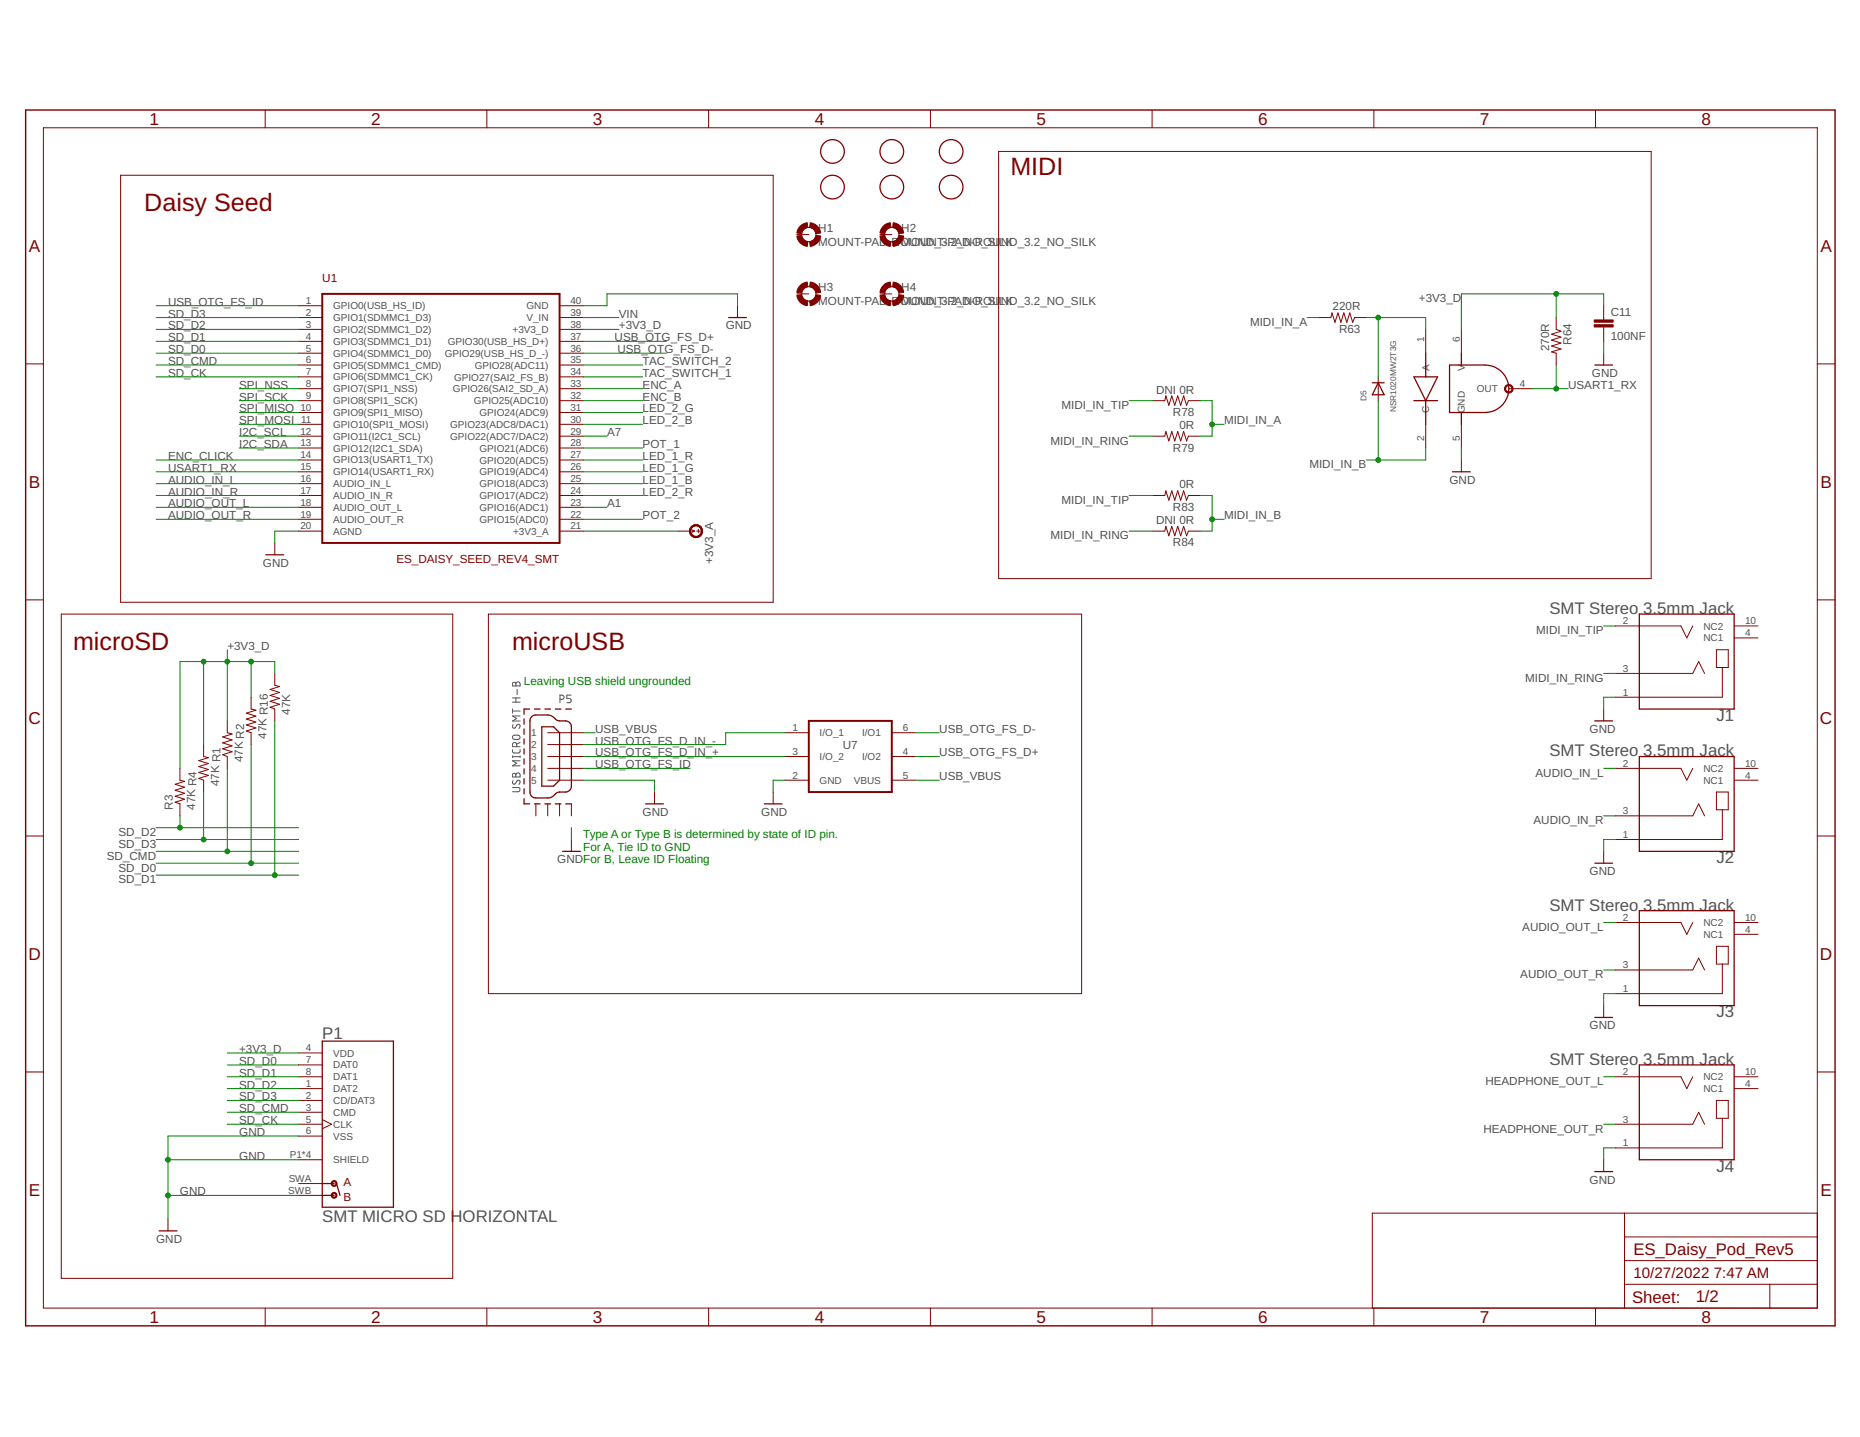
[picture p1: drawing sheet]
<svg xmlns="http://www.w3.org/2000/svg" width="279mm" height="216mm" viewBox="0 0 279 216" stroke-linecap="round" stroke-linejoin="round" font-family="sans-serif">
<g fill="none" stroke="#505050" stroke-width=".15">
<path d="M77 118.3h.8a.32 .32 0 0 1 .3 .3 .32 .32 0 0 1-.3 .4h-.8M77 112.6v.4l.2 .1h.8l.1-.5M77 106.5v.6M77 113.6v.2M77 113.7h1.1M77 106.8h1.1M77 105.5h1.1M77 104.9h1.1M77 110.6a.86 .86 0 0 1 1.1 0v.1a.28 .28 0 0 1-.3 .4h-.5a.31 .31 0 0 1-.3-.2 .31 .31 0 0 1 0-.3zM77.1 117.3l-.1 .4 .2 .1h.2l.2-.5a.29 .29 0 0 1 .5 0 .29 .29 0 0 1-.1 .5v.1M77.1 116.2h.2l.2 .2v-.1a.33 .33 0 0 1 .4-.2 .33 .33 0 0 1 .2 .3v.3h-1.1zM77.1 108.9l-.1 .4 .2 .1 .2-.1 .2-.4a.28 .28 0 0 1 .5 0 .28 .28 0 0 1-.1 .4v.2"/>
<path d="M77.1 102.6l.2-.1 .2 .2v-.1a.33 .33 0 0 1 .4-.2 .33 .33 0 0 1 .2 .3v.4h-1.1zM77.5 102.7v.4M77.5 104.9v.6M77.5 116.4v.3M77.6 112.2v-.3a.32 .32 0 0 0-.3-.4 .32 .32 0 0 0-.3 .4v.3h1.1M77.7 103.6v.8M78.1 113.6v.2M78.1 114.3h-1.1l.6 .4-.6 .4h1.1M78.1 111.5l-.5 .3M78.1 107.6h-1.1l.6 .3-.6 .4h1.1M84.1 105.1h.3a.32 .32 0 0 0 .3-.3 .32 .32 0 0 0-.3-.4h-.3v1.2M85.8 104.4h-.6v.5h.3a.32 .32 0 0 1 .3 .4 .32 .32 0 0 1-.3 .3h-.3"/>
</g>
<g fill="none" stroke="#800000" stroke-width=".15">
<path d="M6.5 19.2h266.5v177.3h-266.5zM39.8 16.5v2.7M73.1 16.5v2.7M106.4 16.5v2.7M139.8 16.5v2.7M173.1 16.5v2.7M206.4 16.5v2.7M239.7 16.5v2.7M18.1 26.3h98v64.2h-98zM119.7 35.2h1.8M132.2 35.2h1.8M150 22.8h98v64.1h-98z"/>
<path d="M3.9 54.7h2.6M44.9 45.9h3.5M44.9 47.7h3.5M44.9 49.5h3.5M44.9 51.3h3.5M44.9 53.1h3.5M44.9 54.8h3.5M44.9 56.6h3.5M44.9 58.4h3.5M84.1 45.9h3.5M84.1 47.7h3.5M84.1 49.5h3.5"/>
<path d="M84.1 51.3h3.5M84.1 53.1h3.5M84.1 54.8h3.5M84.1 56.6h3.5M84.1 58.4h3.5M110.8 45.9v1.8M119.7 44.2h1.8M132.2 44.2h1.8M198.1 47.7h1.8l.2-.7 .4 1.4 .5-1.4 .4 1.4 .5-1.4 .4 1.4 .5-1.4 .4 1.4 .3-.7h1.8M207 56.6v3.6M214.2 49.5v3.6M219.5 49.5v3.6"/>
<path d="M226.7 58.4h3.5M233.8 47.7v1.8l.7 .3-1.4 .4 1.4 .5-1.4 .4 1.4 .4-1.4 .5 1.4 .4-1.4 .5 .7 .2v1.7M240.9 45.9v2.2M240.9 49.1v2.2M240.9 53.1v1.7M273 54.7h2.7M44.9 60.2h3.5M44.9 62h3.5M44.9 63.8h3.5M44.9 65.5h3.5M44.9 67.3h3.5M44.9 69.1h3.5"/>
<path d="M44.9 70.9h3.5M44.9 72.7h3.5M44.9 74.4h3.5M44.9 76.2h3.5M44.9 78h3.5M44.9 79.8h3.5M84.1 60.2h3.5M84.1 62h3.5M84.1 63.8h3.5M84.1 65.5h3.5M84.1 67.3h3.5M84.1 69.1h3.5"/>
<path d="M84.1 70.9h3.5M84.1 72.7h3.5M84.1 74.4h3.5M84.1 76.2h3.5M84.1 78h3.5M84.1 79.8h3.5M101.9 79.8h1.8M103.9 79.6l.5 .2-.5 .2M104.1 79.7v.2M104.6 79.8h.6M104.9 79.5v.6M173.2 60.2h1.8l.1-.7 .5 1.4 .4-1.4 .5 1.4 .4-1.4 .5 1.4 .4-1.4 .4 1.4 .3-.7h1.8"/>
<path d="M173.2 65.5h1.8l.1-.7 .5 1.5 .4-1.5 .5 1.5 .4-1.5 .5 1.5 .4-1.5 .4 1.5 .3-.8h1.8M173.2 74.4h1.8l.1-.7 .5 1.5 .4-1.5 .5 1.5 .4-1.5 .5 1.5 .4-1.5 .4 1.5 .3-.8h1.8M173.2 79.8h1.8l.1-.7 .5 1.4 .4-1.4 .5 1.4 .4-1.4 .5 1.4 .4-1.4 .4 1.4 .3-.7h1.8M214.2 63.8v3.5M219.5 63.8v3.5M219.5 69.1v1.8M3.9 90.1h2.6M9.2 92.3h58.8v99.8h-58.8zM41.3 81.6v1.8M73.4 92.3h89.1v57h-89.1zM242.7 94h9.8l.9 1.8 .9-1.8M257.8 97.6h1.8v2.7h-1.8z"/>
<path d="M260.5 94h3.6M260.5 95.8h3.6M273 90.1h2.7M27 115.4v1.8l.7 .2-1.4 .4 1.4 .5-1.4 .4 1.4 .5-1.4 .4 1.4 .5-1.4 .4 .7 .3v1.8M30.6 111.9v1.8l.7 .1-1.4 .5 1.4 .4-1.4 .5 1.4 .4-1.4 .5 1.4 .4-1.4 .4 .7 .3v1.8M34.1 108.3v1.8l.8 .2-1.5 .4 1.5 .5-1.5 .4 1.5 .5-1.5 .4 1.5 .4-1.5 .5 .7 .3v1.7M37.7 104.8v1.7l.7 .2-1.4 .4 1.4 .5-1.4 .4 1.4 .5-1.4 .4 1.4 .5-1.4 .4 .7 .3v1.8M41.3 101.2v1.8l.7 .1-1.4 .5 1.4 .4-1.4 .5 1.4 .4-1.4 .5 1.4 .4-1.4 .5 .7 .2v1.8M82.3 110.1h5.3M82.3 111.9h5.3M82.3 113.7h5.3M82.3 115.4h5.3"/>
<path d="M82.3 117.2h5.3M98.3 119v1.8M116.1 119v1.8M117.9 110.1h3.6M117.9 113.7h3.6M117.9 117.2h3.6M134 110.1h3.5M134 113.7h3.5M134 117.2h3.5M240.9 106.5v1.8M242.7 115.4h9.8l.9 1.8 .9-1.8M242.7 101.2h11.6l.9-1.8 .9 1.8"/>
<path d="M257.8 119h1.8v2.7h-1.8zM258.7 100.3v4.5h-16M260.5 115.4h3.6M260.5 117.2h3.6M3.9 125.6h2.6M80.5 120.8v1.8M82.3 120.8v1.8M84.1 120.8v1.8M85.8 120.8v1.8M85.8 126.1v1.8M240.9 127.9v1.8M242.7 122.6h11.6l.9-1.8 .9 1.8"/>
<path d="M242.7 138.6h9.8l.9 1.8 .9-1.8M258.7 121.7v4.4h-16M260.5 138.6h3.6M273 125.6h2.7M44.9 160h3.5M44.9 158.2h3.5M240.9 151.1v1.8M242.7 145.7h11.6l.9-1.7 .9 1.7M257.8 142.2h1.8v2.6h-1.8zM258.7 144.8v4.5h-16M260.5 140.4h3.6M3.9 161.1h2.6"/>
<path d="M44.9 165.3h3.5M44.9 161.8h3.5M44.9 168.9h3.5M44.9 163.6h3.5M44.9 167.1h3.5M44.9 170.7h3.5M44.9 177.8h3.5M44.9 179.6h3.5M44.9 174.2h3.5M48.4 168.2l1.4 .7-1.4 .7M240.9 174.2v1.8M242.7 161.8h9.8l.9 1.8 .9-1.8"/>
<path d="M242.7 168.9h11.6l.9-1.8 .9 1.8M257.8 165.3h1.8v2.7h-1.8zM258.7 168v4.5h-16M260.5 161.8h3.6M260.5 163.6h3.6M273 161.1h2.7M25.2 183.2v1.7M39.8 196.5v2.7M73.1 196.5v2.7M106.4 196.5v2.7M139.8 196.5v2.7M173.1 196.5v2.7"/>
<path d="M206.4 196.5v2.7M239.7 196.5v2.7M244 193h29M244 182.3v14.2M244 189.4h29M244 185.8h29M265.9 193v3.5M273 182.3h-66.9v14.2"/>
<circle cx="121.5" cy="35.2" r="1.08"/>
<circle cx="134" cy="35.2" r="1.08"/>
<circle cx="121.5" cy="44.2" r="1.08"/>
<circle cx="134" cy="44.2" r="1.08"/>
</g>
<path d="M3.9 16.5h271.8v182.7h-271.8z" fill="none" stroke="#800000" stroke-width=".21"/>
<g fill="none" stroke="#800000" stroke-width=".19">
<path d="M109.5 47.7h2.6M206.1 57.5h1.8M207 57.5l.9 1.8h-1.8zM212.4 56.6h3.5l-1.7 3.6zM214.2 53.1v3.5M217.7 54.8h5.4a3.6 3.6 0 0 1 3.6 3.6 3.6 3.6 0 0 1-3.6 3.6h-5.4zM219.5 53.1v1.7M239.6 54.8h2.6M212.4 60.2h3.5M214.2 60.2v3.6M218.2 70.9h2.7M219.5 62v1.8"/>
<path d="M39.9 83.4h2.7M246.3 92.3h14.2v14.2h-14.2zM78.7 120v.8h.9M78.7 108v.8M78.7 109.5v.8M78.7 111v.8M78.7 112.5v.8M78.7 114v.8M78.7 115.5v.8M78.7 117v.8M78.7 118.5v.8M79.6 106.5h-.9v.8"/>
<path d="M79.9 107.7l.4-.3h2a2.23 2.23 0 0 1 1.4 .8l.4 .1a1.59 1.59 0 0 1 1.5 .3l.2 .6v8.9a.87 .87 0 0 1-.9 .9 1.72 1.72 0 0 0-1.4 .2l-.1 .2a1.3 1.3 0 0 1-1.1 .5h-1.8a.87 .87 0 0 1-.9-.9v-10.7zM80.3 106.5h.8M81.4 109.2h1.8l.9 .9v7.1l-.9 .9h-1.8zM81.9 106.5h.8M83.4 106.5h.9M85 106.5h.8M239.6 108.3h2.6M246.3 113.7h14.2v14.2h-14.2zM80.3 120.8h.8M81.9 120.8h.8M83.4 120.8h.9M84.5 127.9h2.7"/>
<path d="M85 120.8h.8M97 120.8h2.7M114.8 120.8h2.7M239.6 129.7h2.6M246.3 136.8h14.2v14.3h-14.2zM48.4 156.4h10.7v25h-10.7zM239.6 152.9h2.6M246.3 160h14.2v14.2h-14.2zM48.4 177.8h1.8M48.4 179.6h1.8M50.5 177.8l.6 1.8M239.6 176h2.6"/>
<path d="M23.9 184.9h2.7"/>
<circle cx="125.1" cy="28.1" r="1.78"/>
<circle cx="125.1" cy="22.8" r="1.78"/>
<circle cx="134" cy="22.8" r="1.78"/>
<circle cx="134" cy="28.1" r="1.78"/>
<circle cx="142.9" cy="22.8" r="1.78"/>
<circle cx="142.9" cy="28.1" r="1.78"/>
</g>
<path d="M48.4 44.2h35.7v37.4h-35.7zM121.5 108.3h12.5v10.7h-12.5z" fill="none" stroke="#800000" stroke-width=".3"/>
<g fill="#800000" stroke="#800000" stroke-width=".15">
<path d="M226.2 58a.65 .65 0 0 1 1 .1 .65 .65 0 0 1-.4 .9 .65 .65 0 0 1-.8-.6h.2a.48 .48 0 0 1 .6-.5 .48 .48 0 0 1 .2 .8 .48 .48 0 0 1-.8-.1v-.2h-.2z" fill-rule="evenodd"/>
<path d="M49.9 177.5a.45 .45 0 0 1 .7 .1 .45 .45 0 0 1-.3 .6 .45 .45 0 0 1-.6-.4h.2a.27 .27 0 0 1 .4-.2 .27 .27 0 0 1 .1 .4 .27 .27 0 0 1-.4-.1l-.1-.1h-.2z" fill-rule="evenodd"/>
<path d="M49.9 179.2a.45 .45 0 0 1 .7 .2 .45 .45 0 0 1-.3 .6 .45 .45 0 0 1-.6-.4h.2a.27 .27 0 0 1 .4-.2 .27 .27 0 0 1 .1 .4 .27 .27 0 0 1-.4-.1l-.1-.1h-.2z" fill-rule="evenodd"/>
<path d="M121.7 33.5a1.78 1.78 0 0 1 1.6 1.5l-.7 .1a1.09 1.09 0 0 0-1-.9z" fill-rule="evenodd"/>
<path d="M120.2 34l.6-.4 .5-.1v.7a1.04 1.04 0 0 0-.9 .9l-.7-.1 .1-.5z" fill-rule="evenodd"/>
<path d="M119.7 35.5l.7-.1a1.09 1.09 0 0 0 .9 .9v.7a1.77 1.77 0 0 1-1.6-1.5z" fill-rule="evenodd"/>
<path d="M122.6 35.4l.7 .1a1.77 1.77 0 0 1-1.6 1.5l-.1-.7a1.11 1.11 0 0 0 1-.9z" fill-rule="evenodd"/>
<path d="M134.2 33.5a1.78 1.78 0 0 1 1.5 1.5l-.7 .1a1.15 1.15 0 0 0-.9-.9z" fill-rule="evenodd"/>
<path d="M132.7 34l.5-.4 .5-.1 .1 .7a1.08 1.08 0 0 0-.9 .9l-.7-.1 .1-.5z" fill-rule="evenodd"/>
<path d="M132.2 35.5l.7-.1a1.08 1.08 0 0 0 .9 .9l-.1 .7a1.78 1.78 0 0 1-1.5-1.5z" fill-rule="evenodd"/>
<path d="M134.1 36.3a1.15 1.15 0 0 0 .9-.9l.7 .1a1.77 1.77 0 0 1-1.5 1.5z" fill-rule="evenodd"/>
<path d="M121.7 42.4a1.78 1.78 0 0 1 1.6 1.5l-.7 .1a1.09 1.09 0 0 0-1-.9z" fill-rule="evenodd"/>
<path d="M120.2 42.9l.6-.4 .5-.1v.7a1.04 1.04 0 0 0-.9 .9l-.7-.1 .1-.5z" fill-rule="evenodd"/>
<path d="M119.7 44.4l.7-.1a1.05 1.05 0 0 0 .9 .9v.7a1.77 1.77 0 0 1-1.6-1.5z" fill-rule="evenodd"/>
<path d="M121.6 45.2a1.05 1.05 0 0 0 1-.9l.7 .1a1.77 1.77 0 0 1-1.6 1.5z" fill-rule="evenodd"/>
<path d="M134.2 42.4a1.78 1.78 0 0 1 1.5 1.5l-.7 .1a1.15 1.15 0 0 0-.9-.9z" fill-rule="evenodd"/>
<path d="M132.7 42.9l.5-.4 .5-.1 .1 .7a1.08 1.08 0 0 0-.9 .9l-.7-.1 .1-.5z" fill-rule="evenodd"/>
<path d="M132.2 44.4l.7-.1a1.04 1.04 0 0 0 .9 .9l-.1 .7a1.78 1.78 0 0 1-1.5-1.5z" fill-rule="evenodd"/>
<path d="M134.1 45.2a1.09 1.09 0 0 0 .9-.9l.7 .1a1.77 1.77 0 0 1-1.5 1.5z" fill-rule="evenodd"/>
<path d="M103.7 79.2a.98 .98 0 0 1 1.6 0 .98 .98 0 0 1-.4 1.5 .98 .98 0 0 1-1.3-.9h.2a.8 .8 0 0 1 1.1-.7 .8 .8 0 0 1 .2 1.4 .8 .8 0 0 1-1.3-.5v-.2h-.2z" fill-rule="evenodd"/>
<path d="M103.7 79.2a.98 .98 0 0 1 1.6 0 .98 .98 0 0 1-.4 1.5 .98 .98 0 0 1-1.3-.9h.2a.8 .8 0 0 1 1.1-.7 .8 .8 0 0 1 .2 1.4 .8 .8 0 0 1-1.3-.5v-.2h-.2z" fill-rule="evenodd"/>
</g>
<g fill="#800000" stroke="#800000" stroke-width=".15">
<path d="M239.5 48.8h2.8v.3h-2.8z"/>
<path d="M239.5 48.1h2.8v.3h-2.8z"/>
</g>
<g fill="none" stroke="#008000" stroke-width=".15">
<path d="M23.5 47.7h21.4M23.5 49.5h21.4M23.5 51.3h21.4M23.5 53.1h21.4M23.5 54.8h21.4M23.5 56.6h21.4M23.5 45.9h21.4M35.9 58.4h9M87.6 47.7h5.4M87.6 49.5h5.4M87.6 51.3h12.5M87.6 53.1h12.5"/>
<path d="M87.6 54.8h8.9M87.6 56.6h8.9M87.6 45.9h3.6v-1.7h19.6v1.7M87.6 58.4h8.9M196.3 47.7h1.8M205.3 47.7h8.9v1.8M207 47.7v8.9M230.2 58.4h5.4M233.8 44.2v3.5M233.8 54.8v3.6M240.9 45.9v-1.7h-21.4v5.3M240.9 51.3v1.8"/>
<path d="M23.5 70.9h21.4M23.5 74.4h21.4M23.5 72.7h21.4M23.5 76.2h21.4M23.5 78h21.4M23.5 69.1h21.4M35.9 65.5h9M35.9 60.2h9M35.9 67.3h9M35.9 62h9M35.9 63.8h9M44.9 79.8h-3.6v1.8"/>
<path d="M87.6 79.8h14.3M87.6 70.9h8.9M87.6 65.5h3.6M87.6 60.2h8.9M87.6 74.4h8.9M87.6 72.7h8.9M87.6 76.2h3.6M87.6 78h8.9M87.6 67.3h8.9M87.6 69.1h8.9M87.6 62h8.9M87.6 63.8h8.9"/>
<path d="M169.6 79.8h3.6M169.6 65.5h3.6M169.6 60.2h3.6M169.6 74.4h3.6M180.3 74.4h1.8v5.4h-1.8M180.3 60.2h1.8v5.3h-1.8M182.1 78h1.8M182.1 63.8h1.8M207 60.2v8.9M214.2 67.3v1.8h-8.9M219.5 67.3v1.8M30.6 99.4v12.5"/>
<path d="M34.1 97.6v10.7M37.7 99.4v5.4M240.9 94h1.8M30.6 119v7.1M34.1 115.4v12.5M37.7 111.9v17.8M41.3 101.2v-1.8h-14.3v16M41.3 108.3v23.2M87.6 117.2h10.7v1.8M87.6 110.1h1.8M87.6 113.7h30.3M87.6 115.4h16.1"/>
<path d="M117.9 117.2h-1.8v1.8M117.9 110.1h-8.9v1.8h-21.4M137.5 117.2h3.6M137.5 110.1h3.6M137.5 113.7h3.6M240.9 101.2h1.8M240.9 115.4h1.8M242.7 104.8h-1.8v1.7M23.5 126.1h21.4M23.5 124.4h21.4M23.5 131.5h21.4M23.5 129.7h21.4"/>
<path d="M23.5 127.9h21.4M27 122.6v1.8M85.8 124.4v1.7M240.9 122.6h1.8M240.9 138.6h1.8M242.7 126.1h-1.8v1.8M34.1 160h10.8M34.1 158.2h10.8M240.9 145.7h1.8M242.7 149.3h-1.8v1.8M25.2 179.6h19.7M25.2 174.2h19.7"/>
<path d="M34.1 165.3h10.8M34.1 163.6h10.8M34.1 161.8h10.8M34.1 167.1h10.8M34.1 168.9h10.8M44.9 170.7h-19.7v12.5M240.9 161.8h1.8M240.9 168.9h1.8M242.7 172.5h-1.8v1.7"/>
</g>
<g fill="#008000" stroke="#008000" stroke-width=".15">
<circle cx="30.6" cy="126.1" r=".36"/>
<circle cx="27" cy="124.4" r=".36"/>
<circle cx="41.3" cy="131.5" r=".36"/>
<circle cx="37.7" cy="129.7" r=".36"/>
<circle cx="34.1" cy="127.9" r=".36"/>
<circle cx="25.2" cy="179.6" r=".36"/>
<circle cx="25.2" cy="174.2" r=".36"/>
<circle cx="233.8" cy="58.4" r=".36"/>
<circle cx="207" cy="47.7" r=".36"/>
<circle cx="37.7" cy="99.4" r=".36"/>
<circle cx="34.1" cy="99.4" r=".36"/>
<circle cx="30.6" cy="99.4" r=".36"/>
<circle cx="233.8" cy="44.2" r=".36"/>
<circle cx="182.1" cy="78" r=".36"/>
<circle cx="207" cy="69.1" r=".36"/>
<circle cx="182.1" cy="63.8" r=".36"/>
</g>
<g font-size="3.8" fill="#800000">
<text x="151.8" y="26.3">MIDI</text>
<text x="21.7" y="31.7">Daisy Seed</text>
<text x="11" y="97.6">microSD</text>
<text x="76.9" y="97.6">microUSB</text>
</g>
<g font-size="2.6" fill="#800000">
<text x="22.5" y="18.8">1</text>
<text x="55.8" y="18.8">2</text>
<text x="89.1" y="18.8">3</text>
<text x="122.4" y="18.8">4</text>
<text x="155.7" y="18.8">5</text>
<text x="189" y="18.8">6</text>
<text x="222.3" y="18.8">7</text>
<text x="255.6" y="18.8">8</text>
<text x="4.3" y="37.8">A</text>
<text x="273.5" y="37.8">A</text>
<text x="4.3" y="73.3">B</text>
<text x="273.5" y="73.3">B</text>
<text x="4.3" y="108.8">C</text>
<text x="273.4" y="108.8">C</text>
<text x="4.3" y="144.2">D</text>
<text x="273.4" y="144.2">D</text>
<text x="4.3" y="179.7">E</text>
<text x="273.5" y="179.7">E</text>
<text x="22.5" y="198.8">1</text>
<text x="55.8" y="198.8">2</text>
<text x="89.1" y="198.8">3</text>
<text x="122.4" y="198.8">4</text>
<text x="155.7" y="198.8">5</text>
<text x="189" y="198.8">6</text>
<text x="222.3" y="198.8">7</text>
<text x="255.6" y="198.8">8</text>
</g>
<g font-size="2.5" fill="#505050">
<text x="232.8" y="92.3">SMT Stereo 3.5mm Jack</text>
<text x="232.8" y="113.6">SMT Stereo 3.5mm Jack</text>
<text x="257.8" y="108.3">J1</text>
<text x="257.8" y="129.7">J2</text>
<text x="232.8" y="136.8">SMT Stereo 3.5mm Jack</text>
<text x="257.8" y="152.9">J3</text>
<text x="48.4" y="156.1">P1</text>
<text x="232.8" y="160">SMT Stereo 3.5mm Jack</text>
<text x="257.8" y="176">J4</text>
<text x="48.4" y="183.5">SMT MICRO SD HORIZONTAL</text>
</g>
<g font-size="2.5" fill="#800000">
<text x="245.4" y="188.5">ES_Daisy_Pod_Rev5</text>
<text x="245.2" y="195.7">Sheet:</text>
<text x="254.7" y="195.6">1/2</text>
</g>
<g font-size="2.3" fill="#800000">
<text x="245.4" y="192.1">10/27/2022</text>
<text x="257.4" y="192.1">7:47 AM</text>
</g>
<g font-size="1.8" fill="#505050">
<text x="122.9" y="34.8">H1</text>
<text x="135.4" y="34.8">H2</text>
<text x="122.9" y="37">MOUNT-PAD-ROUND_3PAD-ROU</text>
<text x="135.4" y="37">MOUNT-.2_NO_SI</text>
<text x="150" y="37">LNKD_3.2_NO_SILK</text>
<text x="25.2" y="47.7">SD_D3</text>
<text x="25.2" y="45.9">USB_OTG_FS_ID</text>
<text x="93" y="47.7">VIN</text>
<text x="122.9" y="45.9">MOUNT-PAD-ROUND_3PAD-ROU</text>
<text x="122.9" y="43.7">H3</text>
<text x="135.4" y="45.9">MOUNT-.2_NO_SI</text>
<text x="135.4" y="43.7">H4</text>
<text x="150" y="45.9">LNKD_3.2_NO_SILK</text>
<text x="200.2" y="46.6">220R</text>
<text x="213.1" y="45.4">+3V3_D</text>
<text x="242" y="47.4">C11</text>
<text x="25.2" y="49.5">SD_D2</text>
<text x="25.2" y="51.3">SD_D1</text>
<text x="25.2" y="53.1">SD_D0</text>
<text x="92.3" y="51.3">USB_OTG_FS_D+</text>
<text x="92.7" y="53.1">USB_OTG_FS_D-</text>
<text x="93" y="49.5">+3V3_D</text>
<text x="109" y="49.5">GND</text>
<text x="187.8" y="49">MIDI_IN_A</text>
<text x="201.1" y="50">R63</text>
<text x="232.7" y="52.8" transform="rotate(-90 232.7 52.8)">270R</text>
<text x="236.1" y="51.8" transform="rotate(-90 236.1 51.8)">R64</text>
<text x="242" y="51">100NF</text>
<text x="25.2" y="54.8">SD_CMD</text>
<text x="25.2" y="56.6">SD_CK</text>
<text x="35.9" y="58.4">SPI_NSS</text>
<text x="96.5" y="54.8">TAC_SWITCH_2</text>
<text x="96.5" y="56.6">TAC_SWITCH_1</text>
<text x="96.5" y="58.4">ENC_A</text>
<text x="173.7" y="59.1">DNI 0R</text>
<text x="235.6" y="58.4">USART1_RX</text>
<text x="239.1" y="56.6">GND</text>
<text x="35.9" y="60.2">SPI_SCK</text>
<text x="35.9" y="62">SPI_MISO</text>
<text x="35.9" y="63.8">SPI_MOSI</text>
<text x="35.9" y="65.5">I2C_SCL</text>
<text x="91.2" y="65.5">A7</text>
<text x="96.5" y="60.2">ENC_B</text>
<text x="96.5" y="62">LED_2_G</text>
<text x="96.5" y="63.8">LED_2_B</text>
<text x="159.4" y="61.4">MIDI_IN_TIP</text>
<text x="176.2" y="62.5">R78</text>
<text x="177.2" y="64.5">0R</text>
<text x="183.9" y="63.8">MIDI_IN_A</text>
<text x="25.2" y="70.9">USART1_RX</text>
<text x="25.2" y="69.1">ENC_CLICK</text>
<text x="35.9" y="67.3">I2C_SDA</text>
<text x="96.5" y="67.3">POT_1</text>
<text x="96.5" y="69.1">LED_1_R</text>
<text x="96.5" y="70.9">LED_1_G</text>
<text x="157.8" y="66.8">MIDI_IN_RING</text>
<text x="176.2" y="67.8">R79</text>
<text x="196.7" y="70.3">MIDI_IN_B</text>
<text x="25.2" y="72.7">AUDIO_IN_L</text>
<text x="25.2" y="74.4">AUDIO_IN_R</text>
<text x="25.2" y="76.2">AUDIO_OUT_L</text>
<text x="91.2" y="76.2">A1</text>
<text x="96.5" y="72.7">LED_1_B</text>
<text x="96.5" y="74.4">LED_2_R</text>
<text x="159.4" y="75.7">MIDI_IN_TIP</text>
<text x="176.2" y="76.7">R83</text>
<text x="177.2" y="73.4">0R</text>
<text x="217.7" y="72.7">GND</text>
<text x="25.2" y="78">AUDIO_OUT_R</text>
<text x="96.5" y="78">POT_2</text>
<text x="157.8" y="81">MIDI_IN_RING</text>
<text x="173.7" y="78.7">DNI 0R</text>
<text x="176.2" y="82.1">R84</text>
<text x="183.9" y="78">MIDI_IN_B</text>
<text x="39.5" y="85.1">GND</text>
<text x="107.1" y="84.7" transform="rotate(-90 107.1 84.7)">+3V3_A</text>
<text x="230.7" y="95.3">MIDI_IN_TIP</text>
<text x="34.2" y="97.6">+3V3_D</text>
<text x="43.6" y="107.4" transform="rotate(-90 43.6 107.4)">47K</text>
<text x="229.1" y="102.4">MIDI_IN_RING</text>
<text x="40" y="111" transform="rotate(-90 40 111)">47K R16</text>
<text x="89.4" y="111.9">USB_OTG_FS_D_IN_-</text>
<text x="89.4" y="113.7">USB_OTG_FS_D_IN_+</text>
<text x="89.4" y="110.1">USB_VBUS</text>
<text x="126.6" y="112.6">U7</text>
<text x="141.1" y="110.1">USB_OTG_FS_D-</text>
<text x="141.1" y="113.7">USB_OTG_FS_D+</text>
<text x="238.8" y="110.1">GND</text>
<text x="32.9" y="118.1" transform="rotate(-90 32.9 118.1)">47K R1</text>
<text x="36.5" y="114.5" transform="rotate(-90 36.5 114.5)">47K R2</text>
<text x="89.4" y="115.4">USB_OTG_FS_ID</text>
<text x="141.1" y="117.2">USB_VBUS</text>
<text x="230.7" y="116.7">AUDIO_IN_L</text>
<text x="17.8" y="125.6">SD_D2</text>
<text x="26" y="121.7" transform="rotate(-90 26 121.7)">R3</text>
<text x="29.3" y="121.7" transform="rotate(-90 29.3 121.7)">47K R4</text>
<text x="96.5" y="122.6">GND</text>
<text x="114.4" y="122.6">GND</text>
<text x="230.4" y="123.8">AUDIO_IN_R</text>
<text x="16" y="129.2">SD_CMD</text>
<text x="17.8" y="127.4">SD_D3</text>
<text x="17.8" y="130.9">SD_D0</text>
<text x="83.7" y="129.7">GNDFor B, Leave ID Floating</text>
<text x="238.8" y="131.5">GND</text>
<text x="17.8" y="132.7">SD_D1</text>
<text x="228.7" y="139.9">AUDIO_OUT_L</text>
<text x="228.4" y="147">AUDIO_OUT_R</text>
<text x="238.8" y="154.6">GND</text>
<text x="35.9" y="161.8">SD_D1</text>
<text x="35.9" y="160">SD_D0</text>
<text x="35.9" y="158.2">+3V3_D</text>
<text x="35.9" y="165.3">SD_D3</text>
<text x="35.9" y="163.6">SD_D2</text>
<text x="35.9" y="167.1">SD_CMD</text>
<text x="223.1" y="163">HEADPHONE_OUT_L</text>
<text x="35.9" y="168.9">SD_CK</text>
<text x="35.9" y="170.7">GND</text>
<text x="222.8" y="170.2">HEADPHONE_OUT_R</text>
<text x="27" y="179.6">GND</text>
<text x="35.9" y="174.2">GND</text>
<text x="238.8" y="177.8">GND</text>
<text x="23.5" y="186.7">GND</text>
</g>
<g font-size="1.8" fill="#800000">
<text x="48.4" y="42.4">U1</text>
<text x="59.5" y="84.6">ES_DAISY_SEED_REV4_SMT</text>
<text x="51.6" y="178.2">A</text>
<text x="51.6" y="180.5">B</text>
</g>
<g font-size="1.8" fill="#008000">
<text x="78.7" y="103">Leaving USB shield ungrounded</text>
<text x="87.6" y="126">Type A or Type B is determined by state of ID pin.</text>
<text x="87.6" y="127.8">For A, Tie ID to GND</text>
</g>
<g font-size="1.5" fill="#505050">
<text x="45.9" y="45.7">1</text>
<text x="45.9" y="47.5">2</text>
<text x="50.1" y="46.5">GPIO0(USB_HS_ID)</text>
<text x="79.1" y="46.5">GND</text>
<text x="85.7" y="45.7">40</text>
<text x="85.7" y="47.5">39</text>
<text x="45.9" y="49.2">3</text>
<text x="45.9" y="51">4</text>
<text x="45.9" y="52.8">5</text>
<text x="50.1" y="48.2">GPIO1(SDMMC1_D3)</text>
<text x="50.1" y="50">GPIO2(SDMMC1_D2)</text>
<text x="50.1" y="51.8">GPIO3(SDMMC1_D1)</text>
<text x="50.1" y="53.6">GPIO4(SDMMC1_D0)</text>
<text x="66.8" y="53.6">GPIO29(USB_HS_D_-)</text>
<text x="67.3" y="51.8">GPIO30(USB_HS_D+)</text>
<text x="77" y="50">+3V3_D</text>
<text x="79.1" y="48.3">V_IN</text>
<text x="85.7" y="52.8">36</text>
<text x="85.7" y="51">37</text>
<text x="85.7" y="49.2">38</text>
<text x="213.9" y="51.4" transform="rotate(-90 213.9 51.4)">1</text>
<text x="219.3" y="51.4" transform="rotate(-90 219.3 51.4)">6</text>
<text x="45.9" y="54.6">6</text>
<text x="45.9" y="56.4">7</text>
<text x="45.9" y="58.2">8</text>
<text x="45.9" y="59.9">9</text>
<text x="50.1" y="55.4">GPIO5(SDMMC1_CMD)</text>
<text x="50.1" y="57.2">GPIO6(SDMMC1_CK)</text>
<text x="50.1" y="58.9">GPIO7(SPI1_NSS)</text>
<text x="68" y="59">GPIO26(SAI2_SD_A)</text>
<text x="68.2" y="57.2">GPIO27(SAI2_FS_B)</text>
<text x="71.3" y="55.4">GPIO28(ADC11)</text>
<text x="85.7" y="59.9">32</text>
<text x="85.7" y="58.2">33</text>
<text x="85.7" y="56.4">34</text>
<text x="85.7" y="54.6">35</text>
<text x="214.7" y="55.7" transform="rotate(-90 214.7 55.7)">A</text>
<text x="220.1" y="55.7" transform="rotate(-90 220.1 55.7)">V</text>
<text x="221.9" y="59">OUT</text>
<text x="228.3" y="58.2">4</text>
<text x="45.1" y="61.7">10</text>
<text x="45.1" y="65.3">12</text>
<text x="45.2" y="63.5">11</text>
<text x="50.1" y="60.7">GPIO8(SPI1_SCK)</text>
<text x="50.1" y="62.5">GPIO9(SPI1_MISO)</text>
<text x="50.1" y="64.3">GPIO10(SPI1_MOSI)</text>
<text x="67.6" y="64.3">GPIO23(ADC8/DAC1)</text>
<text x="71.2" y="60.7">GPIO25(ADC10)</text>
<text x="72" y="62.5">GPIO24(ADC9)</text>
<text x="85.7" y="61.7">31</text>
<text x="85.7" y="65.3">29</text>
<text x="85.7" y="63.5">30</text>
<text x="214.7" y="62.1" transform="rotate(-90 214.7 62.1)">C</text>
<text x="220" y="62.1" transform="rotate(-90 220 62.1)">GND</text>
<text x="45.1" y="67.1">13</text>
<text x="45.1" y="68.9">14</text>
<text x="45.1" y="70.6">15</text>
<text x="50.1" y="66.1">GPIO11(I2C1_SCL)</text>
<text x="50.1" y="67.9">GPIO12(I2C1_SDA)</text>
<text x="50.1" y="69.6">GPIO13(USART1_TX)</text>
<text x="50.1" y="71.4">GPIO14(USART1_RX)</text>
<text x="67.6" y="66.1">GPIO22(ADC7/DAC2)</text>
<text x="72" y="67.9">GPIO21(ADC6)</text>
<text x="72" y="71.4">GPIO19(ADC4)</text>
<text x="72" y="69.6">GPIO20(ADC5)</text>
<text x="85.7" y="67.1">28</text>
<text x="85.7" y="70.6">26</text>
<text x="85.7" y="68.9">27</text>
<text x="213.9" y="66.2" transform="rotate(-90 213.9 66.2)">2</text>
<text x="219.3" y="66.2" transform="rotate(-90 219.3 66.2)">5</text>
<text x="45.1" y="72.4">16</text>
<text x="45.1" y="74.2">17</text>
<text x="45.1" y="76">18</text>
<text x="45.1" y="77.8">19</text>
<text x="50.1" y="73.2">AUDIO_IN_L</text>
<text x="50.1" y="75">AUDIO_IN_R</text>
<text x="50.1" y="76.8">AUDIO_OUT_L</text>
<text x="72" y="76.8">GPIO16(ADC1)</text>
<text x="72" y="75">GPIO17(ADC2)</text>
<text x="72" y="73.2">GPIO18(ADC3)</text>
<text x="85.7" y="77.8">22</text>
<text x="85.7" y="76">23</text>
<text x="85.7" y="74.2">24</text>
<text x="85.7" y="72.4">25</text>
<text x="45.1" y="79.5">20</text>
<text x="50.1" y="78.5">AUDIO_OUT_R</text>
<text x="50.1" y="80.3">AGND</text>
<text x="72" y="78.6">GPIO15(ADC0)</text>
<text x="77.1" y="80.3">+3V3_A</text>
<text x="85.7" y="79.5">21</text>
<text x="243.8" y="93.8">2</text>
<text x="255.9" y="94.6">NC2</text>
<text x="262.1" y="95.6">4</text>
<text x="262.1" y="93.8">10</text>
<text x="243.8" y="100.9">3</text>
<text x="255.9" y="96.4">NC1</text>
<text x="243.8" y="104.5">1</text>
<text x="79.8" y="110.6">1</text>
<text x="79.8" y="112.4">2</text>
<text x="119" y="109.8">1</text>
<text x="119" y="113.4">3</text>
<text x="123.1" y="110.6">I/O_1</text>
<text x="129.5" y="110.6">I/O1</text>
<text x="135.6" y="113.4">4</text>
<text x="135.6" y="109.8">6</text>
<text x="79.8" y="114.2">3</text>
<text x="79.8" y="116">4</text>
<text x="79.8" y="117.8">5</text>
<text x="119" y="117">2</text>
<text x="123.1" y="117.8">GND</text>
<text x="123.1" y="114.2">I/O_2</text>
<text x="128.3" y="117.8">VBUS</text>
<text x="129.5" y="114.2">I/O2</text>
<text x="135.6" y="117">5</text>
<text x="243.8" y="115.2">2</text>
<text x="255.9" y="117.8">NC1</text>
<text x="255.9" y="116">NC2</text>
<text x="262.1" y="117">4</text>
<text x="262.1" y="115.2">10</text>
<text x="243.8" y="125.9">1</text>
<text x="243.8" y="122.3">3</text>
<text x="243.8" y="138.4">2</text>
<text x="255.9" y="140.9">NC1</text>
<text x="255.9" y="139.2">NC2</text>
<text x="262.1" y="140.1">4</text>
<text x="262.1" y="138.4">10</text>
<text x="243.8" y="149">1</text>
<text x="243.8" y="145.5">3</text>
<text x="45.9" y="159.7">7</text>
<text x="45.9" y="161.5">8</text>
<text x="45.9" y="158">4</text>
<text x="50.1" y="160.5">DAT0</text>
<text x="50.1" y="158.7">VDD</text>
<text x="243.8" y="161.5">2</text>
<text x="262.1" y="161.5">10</text>
<text x="45.9" y="163.3">1</text>
<text x="45.9" y="165.1">2</text>
<text x="45.9" y="166.9">3</text>
<text x="50.1" y="162.3">DAT1</text>
<text x="50.1" y="164.1">DAT2</text>
<text x="50.1" y="165.9">CD/DAT3</text>
<text x="50.1" y="167.7">CMD</text>
<text x="255.9" y="164.1">NC1</text>
<text x="255.9" y="162.3">NC2</text>
<text x="262.1" y="163.3">4</text>
<text x="43.5" y="174">P1*4</text>
<text x="45.9" y="168.7">5</text>
<text x="45.9" y="170.4">6</text>
<text x="50.1" y="169.4">CLK</text>
<text x="50.1" y="171.2">VSS</text>
<text x="243.8" y="172.2">1</text>
<text x="243.8" y="168.7">3</text>
<text x="43.3" y="179.3">SWB</text>
<text x="43.4" y="177.6">SWA</text>
<text x="50.1" y="174.8">SHIELD</text>
</g>
<g font-size="1.2" fill="#505050">
<text x="205.3" y="60.2" transform="rotate(-90 205.3 60.2)">D5</text>
<text x="209.7" y="62" transform="rotate(-90 209.7 62)">NSR1020MW2T3G</text>
</g>
</svg>
